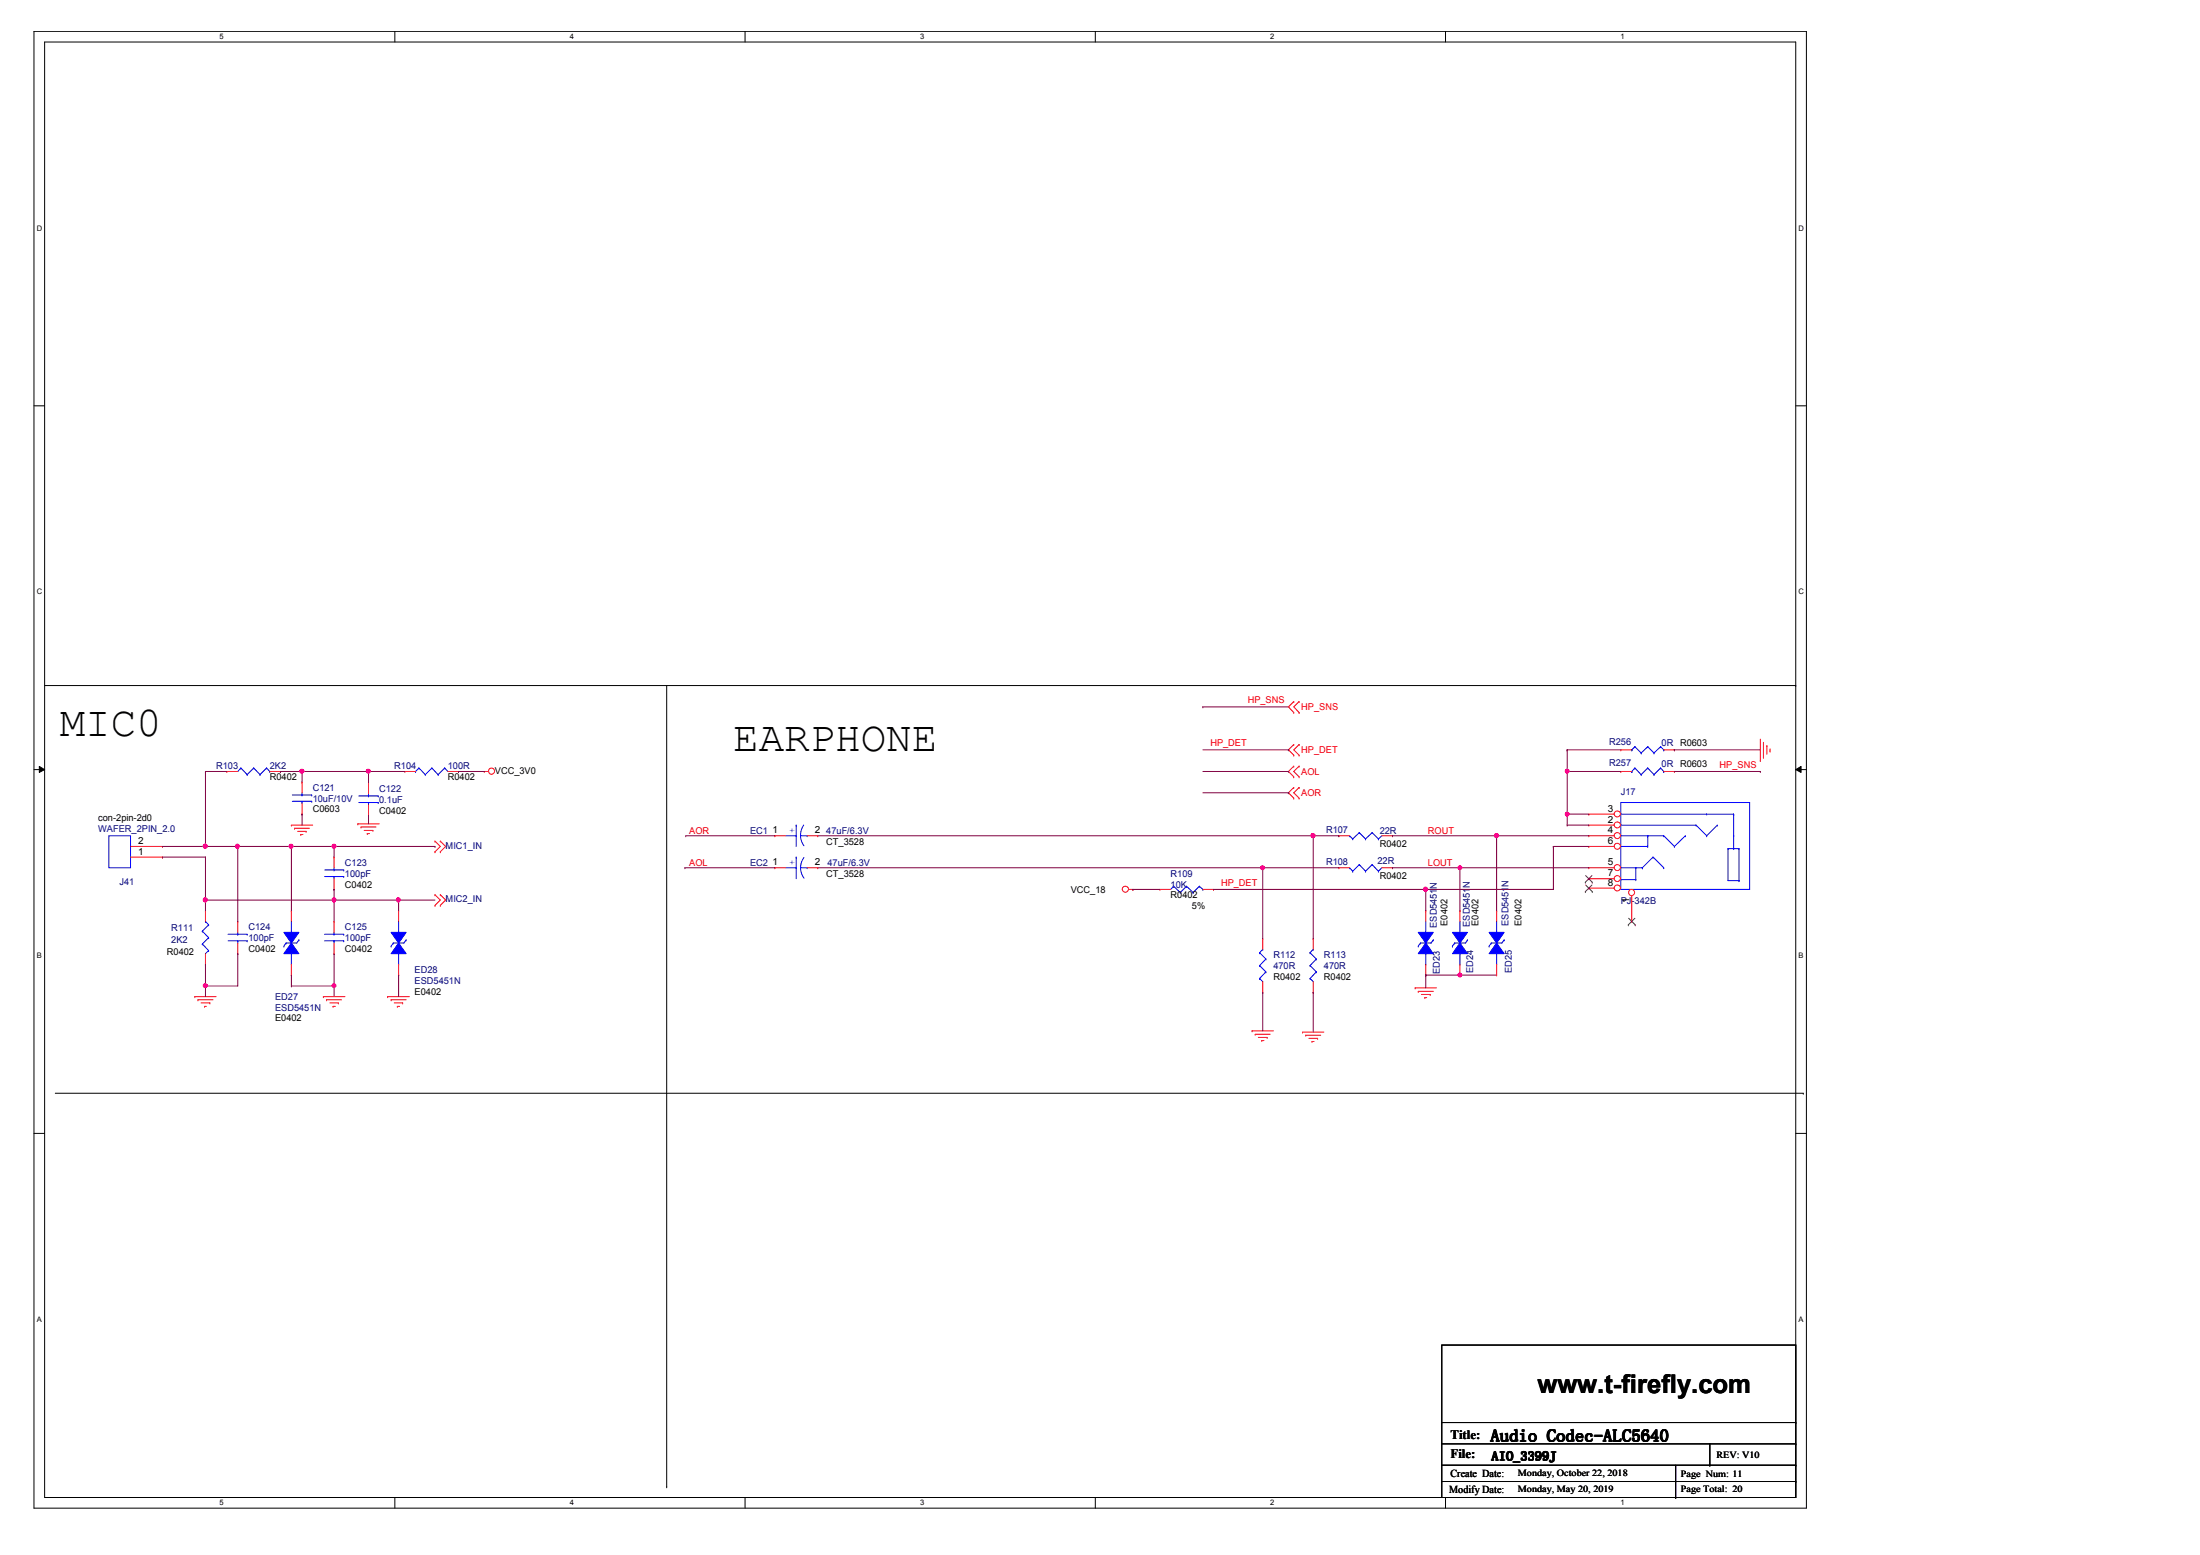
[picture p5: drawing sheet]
<svg xmlns="http://www.w3.org/2000/svg" width="297mm" height="210mm" viewBox="0 0 297 210" stroke-linecap="round" stroke-linejoin="round" font-family="sans-serif">
<path d="M4.6 4.2h239.3v199.4h-239.3zM6 5.7h236.5v196.4h-236.5z" fill="none" stroke="#000" stroke-width=".14"/>
<g fill="#fff">
<path d="M29.6 4.4h.6v1.1h-.6z"/>
<path d="M29.6 202.3h.6v1.2h-.6z"/>
</g>
<path d="M53.3 4.2v1.5M53.3 202.1v1.5" fill="none" stroke="#000" stroke-width=".14"/>
<g fill="#fff">
<path d="M76.9 4.4h.6v1.1h-.6z"/>
<path d="M76.9 202.3h.6v1.2h-.6z"/>
</g>
<path d="M100.6 4.2v1.5M100.6 202.1v1.5" fill="none" stroke="#000" stroke-width=".14"/>
<g fill="#fff">
<path d="M124.2 4.4h.6v1.1h-.6z"/>
<path d="M124.2 202.3h.6v1.2h-.6z"/>
</g>
<path d="M147.9 4.2v1.5M147.9 202.1v1.5" fill="none" stroke="#000" stroke-width=".14"/>
<g fill="#fff">
<path d="M171.5 4.4h.6v1.1h-.6z"/>
<path d="M171.5 202.3h.6v1.2h-.6z"/>
</g>
<path d="M195.2 4.2v1.5M195.2 202.1v1.5" fill="none" stroke="#000" stroke-width=".14"/>
<g fill="#fff">
<path d="M218.8 4.4h.5v1.1h-.5z"/>
<path d="M218.8 202.3h.5v1.2h-.5z"/>
<path d="M5 30.2h.7v1.2h-.7z"/>
<path d="M242.8 30.2h.8v1.2h-.8z"/>
<path d="M5 79.3h.7v1.2h-.7z"/>
<path d="M242.8 79.3h.8v1.2h-.8z"/>
</g>
<path d="M4.6 54.8h1.4M242.5 54.8h1.4" fill="none" stroke="#000" stroke-width=".14"/>
<g fill="#fff">
<path d="M5 128.4h.6v1.2h-.6z"/>
<path d="M242.8 128.4h.7v1.2h-.7z"/>
</g>
<path d="M4.6 103.9h1.4M5.3 103.5l.7 .4-.7 .4zM242.5 103.9l.7-.4v.8zM242.5 103.9h1.4" fill="none" stroke="#000" stroke-width=".14"/>
<path d="M5.3 103.5l.7 .4-.7 .4zM242.5 103.9l.7-.4v.8z" fill="#000"/>
<g fill="#fff">
<path d="M5 177.5h.6v1.2h-.6z"/>
<path d="M242.8 177.5h.7v1.2h-.7z"/>
</g>
<g fill="none" stroke="#000" stroke-width=".14">
<path d="M6 92.5h236.5M90 92.5v108.2M242.5 92.5h.1M4.6 153h1.4M7.5 147.6h236M242.5 153h1.4M243.5 147.6h.1M194.7 181.6h47.8v20.5h-47.8zM194.7 192h47.8M194.7 194.9h47.8M194.7 197.8h47.8M194.7 200h47.8"/>
<path d="M226.2 197.8v4.3M230.9 197.8h.1M230.9 194.9v2.9M242.5 192h.1M242.5 194.9h.1M242.5 197.8h.1M242.5 200h.1M90 200.7h.1M226.2 202.1h.1"/>
</g>
<g fill="none" stroke="#f00" stroke-width=".14">
<path d="M174.7 94.7h.1M174.7 96.2h.1M174.7 94.7l-.7 .7 .7 .8M175.4 96.2h.1M175.4 94.7h.1M175.4 94.7l-.7 .7 .7 .8M237.7 99.8v2.9M17.6 115.7h4.3M17.6 114.3h4.3M21.9 115.7h.1M21.9 114.3h.1M39.3 111.4h.1"/>
<path d="M39.3 111.4h2.9M39.8 111.8h.1M39.8 111.8h2M40.2 112.2h1.1M40.6 112.6h.1M40.6 112.6h.3M41.3 112.2h.1M48.3 111.2h.1M48.3 111.2h2.9M48.7 111.6h.1M48.7 111.6h2.1M49.2 112.1h1.1"/>
<path d="M49.6 112.5h.1M49.6 112.5h.3M50.3 112.1h.1M58.7 113.5h.1M58.7 115h.1M58.7 113.5l.7 .8-.7 .7M59.4 113.5h.1M59.4 115h.1M59.4 113.5l.8 .8-.8 .7M65.4 104.1h.1M65.4 104.1h.6M174.7 100.5h.1"/>
<path d="M174.7 101.9h.1M174.7 103.4h.1M174.7 104.9h.1M174.7 106.3h.1M174.7 107.7h.1M174.7 100.5l-.7 .7 .7 .7M174.7 103.4l-.7 .7 .7 .8M174.7 106.3l-.7 .7 .7 .7M175.4 101.9h.1M175.4 100.5h.1M175.4 104.9h.1M175.4 103.4h.1"/>
<path d="M175.4 107.7h.1M175.4 106.3h.1M175.4 100.5l-.7 .7 .7 .7M175.4 103.4l-.7 .7 .7 .8M175.4 106.3l-.7 .7 .7 .7M237.7 102.7h.1M238.1 102.2h.1M238.1 100.2v2M238.6 100.7h.1M238.6 100.7v1.1M239 101.4h.1M239 101.1v.3"/>
<path d="M26.3 134.5h.1M26.3 134.5h2.9M26.7 135h.1M26.7 135h2.1M27.1 135.4h1.2M27.6 135.8h.1M27.6 135.8h.3M28.3 135.4h.1M43.7 134.5h.1M43.7 134.5h2.9M44.1 135h.1M44.1 135h2"/>
<path d="M44.5 135.4h1.2M45 135.8h.1M45 135.8h.3M45.7 135.4h.1M52.3 134.5h.1M52.3 134.5h3M52.8 135h.1M52.8 135h2M53.2 135.4h1.2M53.7 135.8h.1M53.7 135.8h.2M54.4 135.4h.1"/>
<path d="M58.7 120.8h.1M58.7 122.2h.1M58.7 120.8l.7 .7-.7 .7M59.4 120.8h.1M59.4 122.2h.1M59.4 120.8l.8 .7-.8 .7M152.4 120.1h.6M153 120.1h.1M169.1 139.1h.1M169.1 139.1h2.8M169.5 139.6h.1M169.5 139.6h2"/>
<path d="M175.9 139.3h.1M175.9 139.3h2.8M176.3 139.7h.1M176.3 139.7h2M191.1 133.3h.1M191.1 133.3h2.8M191.5 133.8h.1M191.5 133.8h2M191.9 134.2h1.2M192.4 134.7h.1M192.4 134.7h.2M193.1 134.2h.1"/>
<path d="M169.9 140h1.2M170.4 140.5h.1M170.4 140.5h.3M171.1 140h.1M176.7 140.2h1.2M177.1 140.6h.1M177.1 140.6h.3M177.9 140.2h.1"/>
<circle cx="66.4" cy="104.1" r=".42"/>
<circle cx="152" cy="120" r=".42"/>
</g>
<g fill="none" stroke="#00f" stroke-width=".14">
<path d="M14.7 112.8h2.9v4.3h-2.9zM218.8 108.3h17.4v11.8h-17.4zM218.8 109.9h15.3M218.8 111.4h10.2M218.8 112.8h5.8M218.8 117.1h3M218.8 114.3h3.7M218.8 118.7h2.1M220.9 118.7h.1M220.9 117.1h.1M220.9 117.1v1.6M221.8 117.1h.1"/>
<path d="M222.5 114.3h.1M222.5 112.8h.1M222.5 112.8v1.5M223.2 115.7h.1M223.2 115.7l-1.4 1.4M223.2 115.7l1.4 1.4M224.6 112.8h.1M224.6 117.1h.1M224.6 112.8l1.5 1.5M226.1 114.3h.1M227.6 112.8h.1M227.6 112.8l-1.5 1.5"/>
<path d="M229 111.4h.1M229 111.4l1.4 1.4M230.4 109.9h.1M230.4 112.8h.1M231.9 111.4h.1M231.9 111.4l-1.5 1.4M233.3 114.6h.1M233.3 114.6h1.5M233.3 114.6v4.3h1.5M234.1 109.9h.1M234.1 112.8h.1M234.1 114.6h.1"/>
<path d="M234.1 109.9v4.7M234.8 114.6h.1M234.8 118.9h.1M234.8 114.6v4.3"/>
</g>
<circle cx="218.4" cy="117.1" r=".42" fill="#fff"/>
<g fill="none" stroke="#f00" stroke-width=".14">
<path d="M214.5 117.1h.1M214.5 117.1h3.4"/>
<circle cx="218.4" cy="117.1" r=".42"/>
</g>
<circle cx="218.4" cy="109.9" r=".42" fill="#fff"/>
<g fill="none" stroke="#f00" stroke-width=".14">
<path d="M214.5 109.9h.1M214.5 109.9h3.4"/>
<circle cx="218.4" cy="109.9" r=".42"/>
</g>
<circle cx="218.4" cy="112.8" r=".42" fill="#fff"/>
<g fill="none" stroke="#f00" stroke-width=".14">
<path d="M214.5 112.8h.1M214.5 112.8h3.4"/>
<circle cx="218.4" cy="112.8" r=".42"/>
</g>
<circle cx="218.4" cy="111.4" r=".42" fill="#fff"/>
<g fill="none" stroke="#f00" stroke-width=".14">
<path d="M214.5 111.4h.1M214.5 111.4h3.4"/>
<circle cx="218.4" cy="111.4" r=".42"/>
</g>
<circle cx="218.4" cy="118.6" r=".42" fill="#fff"/>
<g fill="none" stroke="#f00" stroke-width=".14">
<path d="M214.5 118.6h.1M214.5 118.6h3.4"/>
<circle cx="218.4" cy="118.6" r=".42"/>
</g>
<path d="M214.1 119.1h.1M214.1 118.2l.9 .9M214.9 118.2l-.8 .9M215 119.1h.1" fill="none" stroke="#804000" stroke-width=".14"/>
<circle cx="218.4" cy="114.2" r=".42" fill="#fff"/>
<g fill="none" stroke="#f00" stroke-width=".14">
<path d="M214.5 114.3h.1M214.5 114.3h3.4"/>
<circle cx="218.4" cy="114.2" r=".42"/>
</g>
<circle cx="218.4" cy="119.9" r=".42" fill="#fff"/>
<g fill="none" stroke="#f00" stroke-width=".14">
<path d="M214.5 119.9h.1M214.5 119.9h3.4"/>
<circle cx="218.4" cy="119.9" r=".42"/>
</g>
<path d="M214.1 119.5l.9 .9M214.9 119.5l-.8 .9M214.1 120.4h.1M215 120.4h.1" fill="none" stroke="#804000" stroke-width=".14"/>
<circle cx="220.3" cy="120.5" r=".42" fill="#fff"/>
<g fill="none" stroke="#f00" stroke-width=".14">
<path d="M45.1 115.7h.1M45.1 115.7v1.4M45.1 118.6v1.5M49.8 110.1h.1M49.8 105.7h.1M49.8 105.7v1.4M49.8 108.6v1.5M180.8 112.8h.1M180.8 117.1h.1M180.8 112.8h1.4M180.8 117.1h1.4M186.6 112.8h1.4"/>
<path d="M186.6 117.1h1.4M188 112.8h.1M188 117.1h.1M27.7 130.2h.1M27.7 122.9h.1M27.7 122.9v1.5M27.7 128.7v1.5M45.1 120.1h.1M220.3 124.4h.1M220.3 120.9v3.5"/>
<circle cx="220.3" cy="120.5" r=".42"/>
</g>
<path d="M219.9 124.8h.1M219.9 124l.9 .8M220.7 124l-.8 .8M220.8 124.8h.1" fill="none" stroke="#804000" stroke-width=".14"/>
<g fill="none" stroke="#00f" stroke-width=".14">
<path d="M43.8 117.4h2.6M43.8 118.3h2.6M45.1 118.3h.1M45.1 117.4h.1M45.1 117.1v.3M45.1 118.3v.3M46.4 117.4h.1M46.4 118.3h.1M48.4 107.4h2.7M48.4 108.3h2.7M49.8 108.3h.1M49.8 107.4h.1"/>
<path d="M49.8 107.1v.3M49.8 108.3v.3M51.1 107.4h.1M51.1 108.3h.1M182.2 112.8h.1M182.2 117.1h.1M182.2 112.8l.4 .4M182.2 117.1l.4 .5M182.6 113.2h.1M182.6 117.6h.1M183.5 112.4h.1M183.5 116.7h.1"/>
<path d="M183.5 112.4l.9 .8M183.5 112.4l-.9 .8M183.5 116.7l.9 .9M183.5 116.7l-.9 .9M184.4 113.2h.1M184.4 117.6h.1M185.3 112.4h.1M185.3 116.7h.1M185.3 112.4l.8 .8M185.3 112.4l-.9 .8M185.3 116.7l.8 .9M185.3 116.7l-.9 .9"/>
<path d="M186.1 113.2h.1M186.1 117.6h.1M186.6 112.8l-.5 .4M186.6 117.1l-.5 .5M27.3 127.4h.1M27.3 125.7h.1M27.3 127.4l.9 .9M27.3 125.7l.9 .9M27.7 124.4h.1M27.7 124.4l.5 .4M28.2 128.3h.1M28.2 126.6h.1"/>
<path d="M28.2 124.8h.1M28.2 128.3l-.5 .4M28.2 126.6l-.9 .8M28.2 124.8l-.9 .9M38.6 127.3h.1M38.6 127.3h1.5M39.3 125.9h.1M39.3 130.2h.1M39.3 124.4v1.5M39.3 128.7v1.5"/>
</g>
<path d="M38.3 125.9h2.1l-1.1 1.4z" fill-rule="evenodd" fill="#00f"/>
<path d="M38.3 125.9h2.1l-1.1 1.4zM38.3 127.7h.1M38.6 127.3l-.3 .4M40.4 126.9h.1M40.4 126.9l-.3 .4" fill="none" stroke="#00f" stroke-width=".14"/>
<path d="M39.3 127.3l1.1 1.4h-2.1z" fill-rule="evenodd" fill="#00f"/>
<g fill="none" stroke="#00f" stroke-width=".14">
<path d="M39.5 107.3h2.6M39.5 108.2h2.6M40.8 108.2h.1M40.8 107.3h.1M40.8 107v.3M40.8 108.2v.3M42.1 107.3h.1M42.1 108.2h.1M56.1 104.1h.1M56.6 103.7h.1M56.6 103.7l.8 .9M56.6 103.7l-.5 .4"/>
<path d="M57.4 104.6h.1M58.3 103.7h.1M58.3 103.7l.9 .9M58.3 103.7l-.9 .9M59.2 104.6h.1M60 103.7h.1M60 103.7l.5 .4M60 103.7l-.8 .9M220.3 104.1h.1M220.7 103.7h.1M220.7 103.7l.9 .9M220.7 103.7l-.4 .4"/>
<path d="M221.6 104.6h.1M222.5 103.7h.1M222.5 103.7l.8 .9M222.5 103.7l-.9 .9M223.3 104.6h.1M224.2 103.7h.1M224.2 103.7l.4 .4M224.2 103.7l-.9 .9M224.6 104.1h.1M39.3 127.3l1.1 1.4h-2.1zM53.1 127.3h.1M53.1 127.3h1.4"/>
<path d="M53.8 125.9h.1M53.8 130.2h.1M53.8 124.4v1.5M53.8 128.7v1.5M176.9 132.1h.1M176.9 130.3h.1M176.9 128.6h.1M176.9 132.1l.4 .4M176.9 130.3l.8 .9M176.9 128.6l.8 .9M177.3 128.1h.1M177.3 128.1l-.4 .5"/>
<path d="M177.7 131.2h.1M177.7 129.5h.1M177.7 131.2l-.8 .9M177.7 129.5l-.8 .8"/>
</g>
<g fill="none" stroke="#f00" stroke-width=".14">
<path d="M40.8 109.9h.1M40.8 105.6h.1M40.8 105.6v1.4M40.8 108.5v1.4M54.7 104.1h.1M54.7 104.1h1.4M60.5 104.1h1.4M61.9 104.1h.1M218.8 104.1h.1M218.8 104.1h1.5M224.6 104.1h1.5M226.1 104.1h.1"/>
<path d="M39.3 122.9h.1M39.3 131.6h.1M39.3 122.9v1.5M39.3 130.2v1.4M177.3 133.9h.1M177.3 126.7h.1M177.3 126.7v1.4M177.3 132.5v1.4"/>
</g>
<path d="M52.8 125.9h2l-1 1.4z" fill-rule="evenodd" fill="#00f"/>
<path d="M52.8 125.9h2l-1 1.4zM52.8 127.7h.1M53.1 127.3l-.3 .4M54.8 126.9h.1M54.8 126.9l-.3 .4" fill="none" stroke="#00f" stroke-width=".14"/>
<path d="M53.8 127.3l1 1.4h-2z" fill-rule="evenodd" fill="#00f"/>
<g fill="none" stroke="#00f" stroke-width=".14">
<path d="M106.1 117.1h1.4M107.5 115.7h.1M107.5 117.1h.1M107.5 115.7v2.9M108.1 117.1a2.31 2.31 0 0 0 .5 1.4M108.1 117.1h.9M108.6 115.7a2.31 2.31 0 0 0-.5 1.4M109 117.1h.1M220.3 101.2h.1M220.7 100.8h.1M220.7 100.8l.9 .8M220.7 100.8l-.4 .4"/>
<path d="M221.6 101.6h.1M222.5 100.8h.1M222.5 100.8l.8 .8M222.5 100.8l-.9 .8M223.3 101.6h.1M224.2 100.8h.1M224.2 100.8l.4 .4M224.2 100.8l-.9 .8M224.6 101.2h.1M30.8 126.1h2.6M30.8 127h2.6M32.1 127h.1"/>
<path d="M32.1 126.1h.1M32.1 125.9v.2M32.1 127v.3M33.4 126.1h.1M33.4 127h.1M43.8 126.1h2.6M43.8 127h2.6M45.1 127h.1M45.1 126.1h.1M45.1 125.9v.2M45.1 127v.3M46.4 126.1h.1"/>
<path d="M46.4 127h.1M53.8 127.3l1 1.4h-2zM196.4 127.3h.1M196.4 127.3h1.5M197.1 125.9h.1M197.1 130.2h.1M197.1 124.4v1.5M197.1 128.7v1.5"/>
</g>
<g fill="none" stroke="#f00" stroke-width=".14">
<path d="M104.6 117.1h.1M104.6 117.1h1.5M109 117.1h1.4M110.4 117.1h.1M218.8 101.2h.1M218.8 101.2h1.5M224.6 101.2h1.5M226.1 101.2h.1M32.1 128.7h.1M32.1 124.4h.1M32.1 124.4v1.5M32.1 127.3v1.4"/>
<path d="M45.1 128.7h.1M45.1 124.4h.1M45.1 124.4v1.5M45.1 127.3v1.4M53.8 122.9h.1M53.8 131.6h.1M53.8 122.9v1.5M53.8 130.2v1.4"/>
</g>
<path d="M196.1 125.9h2l-1 1.4z" fill-rule="evenodd" fill="#00f"/>
<path d="M196.1 125.9h2l-1 1.4zM196.1 127.7h.1M196.4 127.3l-.3 .4M198.1 126.9h.1M198.1 126.9l-.2 .4" fill="none" stroke="#00f" stroke-width=".14"/>
<path d="M197.1 127.3l1 1.4h-2z" fill-rule="evenodd" fill="#00f"/>
<g fill="none" stroke="#00f" stroke-width=".14">
<path d="M158.5 119.6h.1M158.5 119.6l-.5 .5M158.5 119.6l.9 .9M160.2 119.6h.1M160.2 119.6l-.8 .9M160.2 119.6l.9 .9M161.9 119.6h.1M161.9 119.6l-.8 .9M161.9 119.6l.5 .5M159.4 120.5h.1M161.1 120.5h.1M162.4 120.1h.1"/>
<path d="M191.8 127.3h.1M191.8 127.3h1.4M192.5 125.9h.1M192.5 130.2h.1M192.5 124.4v1.5M192.5 128.7v1.5M197.1 127.3l1 1.4h-2z"/>
</g>
<path d="M156.6 120.1h.1M156.6 120.1h1.4M162.4 120.1h1.4M163.8 120.1h.1M197.1 122.9h.1M197.1 131.6h.1M197.1 122.9v1.5M197.1 130.2v1.4" fill="none" stroke="#f00" stroke-width=".14"/>
<path d="M191.5 125.9h2l-1 1.4z" fill-rule="evenodd" fill="#00f"/>
<path d="M191.5 125.9h2l-1 1.4zM191.5 127.7h.1M191.8 127.3l-.3 .4M193.5 126.9h.1M193.5 126.9l-.3 .4" fill="none" stroke="#00f" stroke-width=".14"/>
<path d="M192.5 127.3l1 1.4h-2z" fill-rule="evenodd" fill="#00f"/>
<g fill="none" stroke="#00f" stroke-width=".14">
<path d="M106.1 112.8h1.4M107.5 111.4h.1M107.5 112.8h.1M107.5 111.4v2.9M108.1 112.8a2.28 2.28 0 0 0 .5 1.4M108.1 112.8h.9M108.5 111.4a2.44 2.44 0 0 0-.4 1.4M109 112.8h.1M192.5 127.3l1 1.4h-2zM201.4 127.3h.1M201.4 127.3h1.4M202.1 125.9h.1"/>
<path d="M202.1 130.2h.1M202.1 124.4v1.5M202.1 128.7v1.5"/>
</g>
<path d="M104.6 112.8h.1M104.6 112.8h1.5M109 112.8h1.4M110.4 112.8h.1M192.5 122.9h.1M192.5 131.6h.1M192.5 122.9v1.5M192.5 130.2v1.4" fill="none" stroke="#f00" stroke-width=".14"/>
<path d="M201.1 125.9h2l-1 1.4z" fill-rule="evenodd" fill="#00f"/>
<path d="M201.1 125.9h2l-1 1.4zM201.1 127.7h.1M201.4 127.3l-.3 .4M203.1 126.9h.1M203.1 126.9l-.3 .4" fill="none" stroke="#00f" stroke-width=".14"/>
<path d="M202.1 127.3l1 1.4h-2z" fill-rule="evenodd" fill="#00f"/>
<g fill="none" stroke="#00f" stroke-width=".14">
<path d="M32.5 103.7h.1M32.5 103.7l-.4 .4M32.5 103.7l.9 .9M33.4 104.6h.1M34.3 103.7h.1M34.3 103.7l-.9 .9M34.3 103.7l.8 .9M35.1 104.6h.1M36 103.7h.1M36 103.7l-.9 .9M36 103.7l.4 .4M36.4 104.1h.1"/>
<path d="M170.1 132.1h.1M170.1 130.3h.1M170.1 128.6h.1M170.1 132.1l.4 .4M170.1 130.3l.8 .9M170.1 128.6l.8 .9M170.5 128.1h.1M170.5 128.1l-.4 .5M170.9 131.2h.1M170.9 129.5h.1M170.9 131.2l-.8 .9M170.9 129.5l-.8 .8"/>
<path d="M202.1 127.3l1 1.4h-2z"/>
</g>
<path d="M30.6 104.1h.1M30.6 104.1h1.5M36.4 104.1h1.5M37.9 104.1h.1M170.5 133.9h.1M170.5 126.7h.1M170.5 126.7v1.4M170.5 132.5v1.4M202.1 122.9h.1M202.1 131.6h.1M202.1 122.9v1.5M202.1 130.2v1.4" fill="none" stroke="#f00" stroke-width=".14"/>
<path d="M49.8 110.1h.1M49.8 104.1h.1M49.8 104.1v1.6M49.8 110.1v1.1" fill="none" stroke="#800040" stroke-width=".14"/>
<circle cx="49.7" cy="104.1" r=".27" fill="#f0f"/>
<circle cx="49.7" cy="104.1" r=".27" fill="none" stroke="#f0f" stroke-width=".14"/>
<path d="M21.9 114.3h10.2M27.7 114.3h.1M40.8 104.1h.1M40.8 104.1h9M61.9 104.1h.1M61.9 104.1h3.5M27.7 121.5h.1M27.7 121.5h17.4" fill="none" stroke="#800040" stroke-width=".14"/>
<circle cx="45.1" cy="121.5" r=".27" fill="#f0f"/>
<circle cx="45.1" cy="121.5" r=".27" fill="none" stroke="#f0f" stroke-width=".14"/>
<circle cx="27.7" cy="121.5" r=".29" fill="#f0f"/>
<circle cx="27.7" cy="121.5" r=".29" fill="none" stroke="#f0f" stroke-width=".14"/>
<path d="M39.3 133.1h.1M39.3 133.1h5.8M45.1 121.5h.1M45.1 133.1h.1M45.1 128.7h.1M45.1 121.5v2.9M45.1 128.7v5.8" fill="none" stroke="#800040" stroke-width=".14"/>
<circle cx="45.1" cy="133.1" r=".26" fill="#f0f"/>
<circle cx="45.1" cy="133.1" r=".26" fill="none" stroke="#f0f" stroke-width=".14"/>
<path d="M40.8 104.1h.1M40.8 104.1v1.5M49.8 104.1h.1M49.8 104.1h4.9M27.7 121.5h.1M27.7 121.5v1.4M39.3 131.6h.1M39.3 131.6v1.5" fill="none" stroke="#800040" stroke-width=".14"/>
<circle cx="40.8" cy="104.1" r=".27" fill="#f0f"/>
<circle cx="40.8" cy="104.1" r=".27" fill="none" stroke="#f0f" stroke-width=".14"/>
<path d="M32.1 114.3h.1M32.1 114.3h7.2M45.1 114.3h.1M45.1 114.3v1.4" fill="none" stroke="#800040" stroke-width=".14"/>
<circle cx="39.3" cy="114.2" r=".27" fill="#f0f"/>
<circle cx="39.3" cy="114.2" r=".27" fill="none" stroke="#f0f" stroke-width=".14"/>
<circle cx="32" cy="114.2" r=".27" fill="#f0f"/>
<circle cx="32" cy="114.2" r=".27" fill="none" stroke="#f0f" stroke-width=".14"/>
<path d="M27.7 115.7h.1M27.7 115.7v5.8M32.1 114.3h.1M32.1 114.3v10.1M45.1 120.1h.1M45.1 121.5h.1M45.1 120.1v1.4M45.1 121.5h8.7" fill="none" stroke="#800040" stroke-width=".14"/>
<circle cx="53.8" cy="121.5" r=".27" fill="#f0f"/>
<circle cx="53.8" cy="121.5" r=".27" fill="none" stroke="#f0f" stroke-width=".14"/>
<path d="M27.7 133.1h.1M27.7 133.1v1.4" fill="none" stroke="#800040" stroke-width=".14"/>
<circle cx="27.7" cy="133" r=".27" fill="#f0f"/>
<circle cx="27.7" cy="133" r=".27" fill="none" stroke="#f0f" stroke-width=".14"/>
<path d="M27.7 104.1h.1M27.7 104.1v10.2M27.7 133.1h.1M32.1 128.7h.1M32.1 128.7v4.4h-4.4" fill="none" stroke="#800040" stroke-width=".14"/>
<circle cx="27.7" cy="114.2" r=".29" fill="#f0f"/>
<circle cx="27.7" cy="114.2" r=".29" fill="none" stroke="#f0f" stroke-width=".14"/>
<g fill="none" stroke="#800040" stroke-width=".14">
<path d="M27.7 104.1h.1M27.7 104.1h2.9M37.9 104.1h.1M37.9 104.1h2.9M39.3 114.3h.1M39.3 114.3v8.6M39.3 114.3h5.8M40.8 109.9h.1M40.8 109.9v1.5M27.7 130.2h.1M27.7 130.2v2.9M53.8 131.6h.1"/>
<path d="M53.8 121.5h.1M53.8 121.5v1.4M53.8 131.6v2.9M153 120.1h.1M153 120.1h3.6M163.8 120.1h28.7M192.5 120.1h.1"/>
</g>
<circle cx="192.5" cy="120" r=".29" fill="#f0f"/>
<circle cx="192.5" cy="120" r=".29" fill="none" stroke="#f0f" stroke-width=".14"/>
<path d="M170.5 117.1h.1M170.5 117.1v9.6M188 112.8h.1M188 112.8h14.1M170.5 133.9h.1M170.5 133.9v5.2" fill="none" stroke="#800040" stroke-width=".14"/>
<circle cx="202" cy="112.8" r=".29" fill="#f0f"/>
<circle cx="202" cy="112.8" r=".29" fill="none" stroke="#f0f" stroke-width=".14"/>
<path d="M197.1 117.1h.1M197.1 117.1h17.4M211.6 109.9h.1M211.6 109.9h2.9" fill="none" stroke="#800040" stroke-width=".14"/>
<circle cx="197.1" cy="117.1" r=".26" fill="#f0f"/>
<circle cx="197.1" cy="117.1" r=".26" fill="none" stroke="#f0f" stroke-width=".14"/>
<path d="M110.4 112.8h66.9M177.3 112.8h.1M177.3 112.8v13.9M202.1 112.8h.1M202.1 112.8h12.4M209.7 114.3h.1M209.7 114.3v5.8M209.7 114.3h4.8M192.5 131.6h.1M192.5 131.6v1.7" fill="none" stroke="#800040" stroke-width=".14"/>
<circle cx="177.3" cy="112.8" r=".29" fill="#f0f"/>
<circle cx="177.3" cy="112.8" r=".29" fill="none" stroke="#f0f" stroke-width=".14"/>
<g fill="none" stroke="#800040" stroke-width=".14">
<path d="M92.5 117.1h.1M92.5 117.1h12.1M92.6 112.8h.1M92.6 112.8h12M170.5 117.1h.1M170.5 117.1h10.3M188 117.1h.1M188 117.1h9.1M197.1 117.1h.1M197.1 117.1v5.8M202.1 112.8h.1M202.1 112.8v10.1"/>
<path d="M192.5 120.1h.1M192.5 120.1h17.2M192.5 120.1v2.8M197.1 131.6h.1M197.1 131.6h5"/>
</g>
<circle cx="197.1" cy="131.6" r=".26" fill="#f0f"/>
<circle cx="197.1" cy="131.6" r=".26" fill="none" stroke="#f0f" stroke-width=".14"/>
<g fill="none" stroke="#800040" stroke-width=".14">
<path d="M21.9 115.7h.1M21.9 115.7h5.8M211.6 101.2h.1M211.6 104.1h.1M211.6 109.9h.1M211.6 101.2h7.2M211.6 101.2v8.7M211.6 104.1h7.2M226.1 101.2h.1M226.1 101.2h11.6M177.3 133.9h.1M177.3 133.9v5.4"/>
<path d="M192.5 131.6h.1M192.5 131.6h4.6"/>
</g>
<circle cx="211.6" cy="104.1" r=".26" fill="#f0f"/>
<circle cx="211.6" cy="104.1" r=".26" fill="none" stroke="#f0f" stroke-width=".14"/>
<circle cx="211.6" cy="109.9" r=".26" fill="#f0f"/>
<circle cx="211.6" cy="109.9" r=".26" fill="none" stroke="#f0f" stroke-width=".14"/>
<path d="M45.1 114.3h13.6M58.7 114.3h.1M226.1 104.1h11.6M237.7 104.1h.1" fill="none" stroke="#800040" stroke-width=".14"/>
<circle cx="45.1" cy="114.2" r=".27" fill="#f0f"/>
<circle cx="45.1" cy="114.2" r=".27" fill="none" stroke="#f0f" stroke-width=".14"/>
<path d="M162.4 95.4h.1M162.4 95.4h11.6M110.4 117.1h60.1M162.4 101.2h11.6M170.5 117.1h.1M174 101.2h.1M211.6 111.4h.1M211.6 109.9h.1M211.6 111.4h2.9M211.6 109.9v1.5M53.8 121.5h.1M53.8 121.5h4.9" fill="none" stroke="#800040" stroke-width=".14"/>
<circle cx="170.5" cy="117.1" r=".27" fill="#f0f"/>
<circle cx="170.5" cy="117.1" r=".27" fill="none" stroke="#f0f" stroke-width=".14"/>
<path d="M162.4 104.1h11.6M162.4 107h11.6M174 104.1h.1M174 107h.1M177.3 112.8h3.5M180.8 112.8h.1" fill="none" stroke="#800040" stroke-width=".14"/>
<circle cx="49.7" cy="104.1" r=".27" fill="#f0f"/>
<circle cx="49.7" cy="104.1" r=".27" fill="none" stroke="#f0f" stroke-width=".14"/>
<circle cx="45.1" cy="121.5" r=".27" fill="#f0f"/>
<circle cx="45.1" cy="121.5" r=".27" fill="none" stroke="#f0f" stroke-width=".14"/>
<circle cx="27.7" cy="121.5" r=".29" fill="#f0f"/>
<circle cx="27.7" cy="121.5" r=".29" fill="none" stroke="#f0f" stroke-width=".14"/>
<circle cx="45.1" cy="133.1" r=".26" fill="#f0f"/>
<circle cx="45.1" cy="133.1" r=".26" fill="none" stroke="#f0f" stroke-width=".14"/>
<circle cx="40.8" cy="104.1" r=".27" fill="#f0f"/>
<circle cx="40.8" cy="104.1" r=".27" fill="none" stroke="#f0f" stroke-width=".14"/>
<circle cx="39.3" cy="114.2" r=".27" fill="#f0f"/>
<circle cx="39.3" cy="114.2" r=".27" fill="none" stroke="#f0f" stroke-width=".14"/>
<circle cx="32" cy="114.2" r=".27" fill="#f0f"/>
<circle cx="32" cy="114.2" r=".27" fill="none" stroke="#f0f" stroke-width=".14"/>
<circle cx="53.8" cy="121.5" r=".27" fill="#f0f"/>
<circle cx="53.8" cy="121.5" r=".27" fill="none" stroke="#f0f" stroke-width=".14"/>
<circle cx="27.7" cy="133" r=".27" fill="#f0f"/>
<circle cx="27.7" cy="133" r=".27" fill="none" stroke="#f0f" stroke-width=".14"/>
<circle cx="27.7" cy="114.2" r=".29" fill="#f0f"/>
<circle cx="27.7" cy="114.2" r=".29" fill="none" stroke="#f0f" stroke-width=".14"/>
<circle cx="192.5" cy="120" r=".29" fill="#f0f"/>
<circle cx="192.5" cy="120" r=".29" fill="none" stroke="#f0f" stroke-width=".14"/>
<circle cx="202" cy="112.8" r=".29" fill="#f0f"/>
<circle cx="202" cy="112.8" r=".29" fill="none" stroke="#f0f" stroke-width=".14"/>
<circle cx="197.1" cy="117.1" r=".26" fill="#f0f"/>
<circle cx="197.1" cy="117.1" r=".26" fill="none" stroke="#f0f" stroke-width=".14"/>
<circle cx="177.3" cy="112.8" r=".29" fill="#f0f"/>
<circle cx="177.3" cy="112.8" r=".29" fill="none" stroke="#f0f" stroke-width=".14"/>
<circle cx="197.1" cy="131.6" r=".26" fill="#f0f"/>
<circle cx="197.1" cy="131.6" r=".26" fill="none" stroke="#f0f" stroke-width=".14"/>
<circle cx="211.6" cy="104.1" r=".26" fill="#f0f"/>
<circle cx="211.6" cy="104.1" r=".26" fill="none" stroke="#f0f" stroke-width=".14"/>
<circle cx="211.6" cy="109.9" r=".26" fill="#f0f"/>
<circle cx="211.6" cy="109.9" r=".26" fill="none" stroke="#f0f" stroke-width=".14"/>
<circle cx="45.1" cy="114.2" r=".27" fill="#f0f"/>
<circle cx="45.1" cy="114.2" r=".27" fill="none" stroke="#f0f" stroke-width=".14"/>
<circle cx="170.5" cy="117.1" r=".27" fill="#f0f"/>
<circle cx="170.5" cy="117.1" r=".27" fill="none" stroke="#f0f" stroke-width=".14"/>
<g font-size="5.8">
<text x="8.1" y="99.3">MIC0</text>
<text x="99" y="101.3">EARPHONE</text>
</g>
<text font-size="3.5" x="207.6" y="188">www.t-firefly.com</text>
<text font-size="2.3" x="201.3" y="194.5">Audio Codec-ALC5640</text>
<g font-size="1.7">
<text x="195.8" y="194.2">Title:</text>
<text x="195.8" y="196.8">File:</text>
<text x="201.4" y="197.1">AIO_3399J</text>
</g>
<g font-size="1.4">
<text x="195.7" y="201.5">Modify Date:</text>
<text x="195.8" y="199.4">Create Date:</text>
</g>
<g font-size="1.3" fill="#f00">
<text x="168.5" y="94.9">HP_SNS</text>
<text x="175.7" y="95.9">HP_SNS</text>
<text x="163.4" y="100.7">HP_DET</text>
<text x="175.7" y="101.7">HP_DET</text>
<text x="175.7" y="104.6">AOL</text>
<text x="175.7" y="107.5">AOR</text>
<text x="232.2" y="103.6">HP_SNS</text>
<text x="93.1" y="112.5">AOR</text>
<text x="192.8" y="112.5">ROUT</text>
<text x="93.1" y="116.8">AOL</text>
<text x="164.9" y="119.5">HP_DET</text>
<text x="192.8" y="116.8">LOUT</text>
</g>
<g font-size="1.3" fill="#000080">
<text x="217.3" y="100.5">R256</text>
<text x="224.3" y="100.7">0R</text>
<text x="29.2" y="103.8">R103</text>
<text x="36.4" y="103.8">2K2</text>
<text x="42.2" y="106.8">C121</text>
<text x="51.2" y="106.9">C122</text>
<text x="53.2" y="103.8">R104</text>
<text x="60.5" y="103.8">100R</text>
<text x="217.3" y="103.4">R257</text>
<text x="218.8" y="107.3">J17</text>
<text x="224.3" y="103.6">0R</text>
<text x="13.3" y="112.3">WAFER_2PIN_2.0</text>
<text x="42.2" y="108.2">10uF/10V</text>
<text x="51.2" y="108.3">0.1uF</text>
<text x="101.3" y="112.6">EC1</text>
<text x="111.6" y="112.6">47uF/6.3V</text>
<text x="179" y="112.4">R107</text>
<text x="186.3" y="112.6">22R</text>
<text x="16.1" y="119.5">J41</text>
<text x="46.6" y="116.9">C123</text>
<text x="46.6" y="118.3">100pF</text>
<text x="60.2" y="114.6">MIC1_IN</text>
<text x="101.3" y="116.9">EC2</text>
<text x="111.7" y="116.9">47uF/6.3V</text>
<text x="158" y="118.3">R109</text>
<text x="158" y="119.8">10K</text>
<text x="179" y="116.8">R108</text>
<text x="186" y="116.6">22R</text>
<text x="23.1" y="125.7">R111</text>
<text x="33.5" y="125.6">C124</text>
<text x="46.6" y="125.6">C125</text>
<text x="60.2" y="121.8">MIC2_IN</text>
<text x="194" y="125.3" transform="rotate(-90 194 125.3)">ESD5451N</text>
<text x="198.5" y="125.1" transform="rotate(-90 198.5 125.1)">ESD5451N</text>
<text x="203.7" y="125" transform="rotate(-90 203.7 125)">ESD5451N</text>
<text x="218.8" y="122.1">PJ-342B</text>
<text x="23.1" y="127.3">2K2</text>
<text x="33.5" y="127">100pF</text>
<text x="46.6" y="127">100pF</text>
<text x="56" y="131.4">ED28</text>
<text x="171.9" y="129.3">R112</text>
<text x="171.9" y="130.8">470R</text>
<text x="178.7" y="129.3">R113</text>
<text x="178.7" y="130.8">470R</text>
<text x="194.4" y="131.5" transform="rotate(-90 194.4 131.5)">ED23</text>
<text x="198.9" y="131.4" transform="rotate(-90 198.9 131.4)">ED24</text>
<text x="204.1" y="131.4" transform="rotate(-90 204.1 131.4)">ED25</text>
<text x="37.1" y="135">ED27</text>
<text x="37.1" y="136.4">ESD5451N</text>
<text x="56" y="132.8">ESD5451N</text>
</g>
<g font-size="1.3">
<text x="226.8" y="100.7">R0603</text>
<text x="36.4" y="105.3">R0402</text>
<text x="60.5" y="105.3">R0402</text>
<text x="66.8" y="104.4">VCC_3V0</text>
<text x="226.8" y="103.6">R0603</text>
<text x="13.3" y="110.8">con-2pin-2d0</text>
<text x="18.6" y="113.9">2</text>
<text x="42.2" y="109.6">C0603</text>
<text x="51.2" y="109.8">C0402</text>
<text x="104.3" y="112.5">1</text>
<text x="110" y="112.5">2</text>
<text x="217.1" y="109.6">3</text>
<text x="217.1" y="112.5">4</text>
<text x="217.1" y="111">2</text>
<text x="217.1" y="113.9">6</text>
<text x="18.6" y="115.4">1</text>
<text x="46.6" y="119.8">C0402</text>
<text x="104.3" y="116.8">1</text>
<text x="110" y="116.8">2</text>
<text x="111.6" y="118.3">CT_3528</text>
<text x="111.6" y="114">CT_3528</text>
<text x="186.3" y="114.3">R0402</text>
<text x="186.3" y="118.6">R0402</text>
<text x="217.1" y="116.8">5</text>
<text x="217.1" y="118.3">7</text>
<text x="217.1" y="119.5">8</text>
<text x="144.6" y="120.5">VCC_18</text>
<text x="158" y="121.2">R0402</text>
<text x="160.9" y="122.7">5%</text>
<text x="195.4" y="125" transform="rotate(-90 195.4 125)">E0402</text>
<text x="199.6" y="125" transform="rotate(-90 199.6 125)">E0402</text>
<text x="205.4" y="125" transform="rotate(-90 205.4 125)">E0402</text>
<text x="220" y="121.8" transform="rotate(-90 220 121.8)">1</text>
<text x="22.5" y="128.9">R0402</text>
<text x="33.5" y="128.5">C0402</text>
<text x="46.6" y="128.5">C0402</text>
<text x="37.1" y="137.9">E0402</text>
<text x="56" y="134.3">E0402</text>
<text x="171.9" y="132.2">R0402</text>
<text x="178.7" y="132.2">R0402</text>
<text x="231.7" y="196.8">REV: V10</text>
<text x="204.9" y="199.2">Monday, October 22, 2018</text>
<text x="204.9" y="201.4">Monday, May 20, 2019</text>
<text x="227" y="199.4">Page Num: 11</text>
<text x="227" y="201.4">Page Total: 20</text>
</g>
<g font-size="1.3" fill="#00f">
<text x="107.3" y="112.4" transform="rotate(-90 107.3 112.4)">+</text>
<text x="107.3" y="116.7" transform="rotate(-90 107.3 116.7)">+</text>
</g>
<g font-size="1">
<text x="29.6" y="5.3">5</text>
<text x="76.9" y="5.3">4</text>
<text x="124.2" y="5.3">3</text>
<text x="171.5" y="5.3">2</text>
<text x="218.8" y="5.3">1</text>
<text x="5" y="31.1">D</text>
<text x="242.8" y="31.1">D</text>
<text x="5" y="80.2">C</text>
<text x="242.8" y="80.2">C</text>
<text x="5" y="129.3">B</text>
<text x="242.8" y="129.3">B</text>
<text x="5" y="178.4">A</text>
<text x="242.8" y="178.4">A</text>
<text x="29.6" y="203.2">5</text>
<text x="76.9" y="203.2">4</text>
<text x="124.2" y="203.2">3</text>
<text x="171.5" y="203.2">2</text>
<text x="218.8" y="203.2">1</text>
</g>
</svg>
